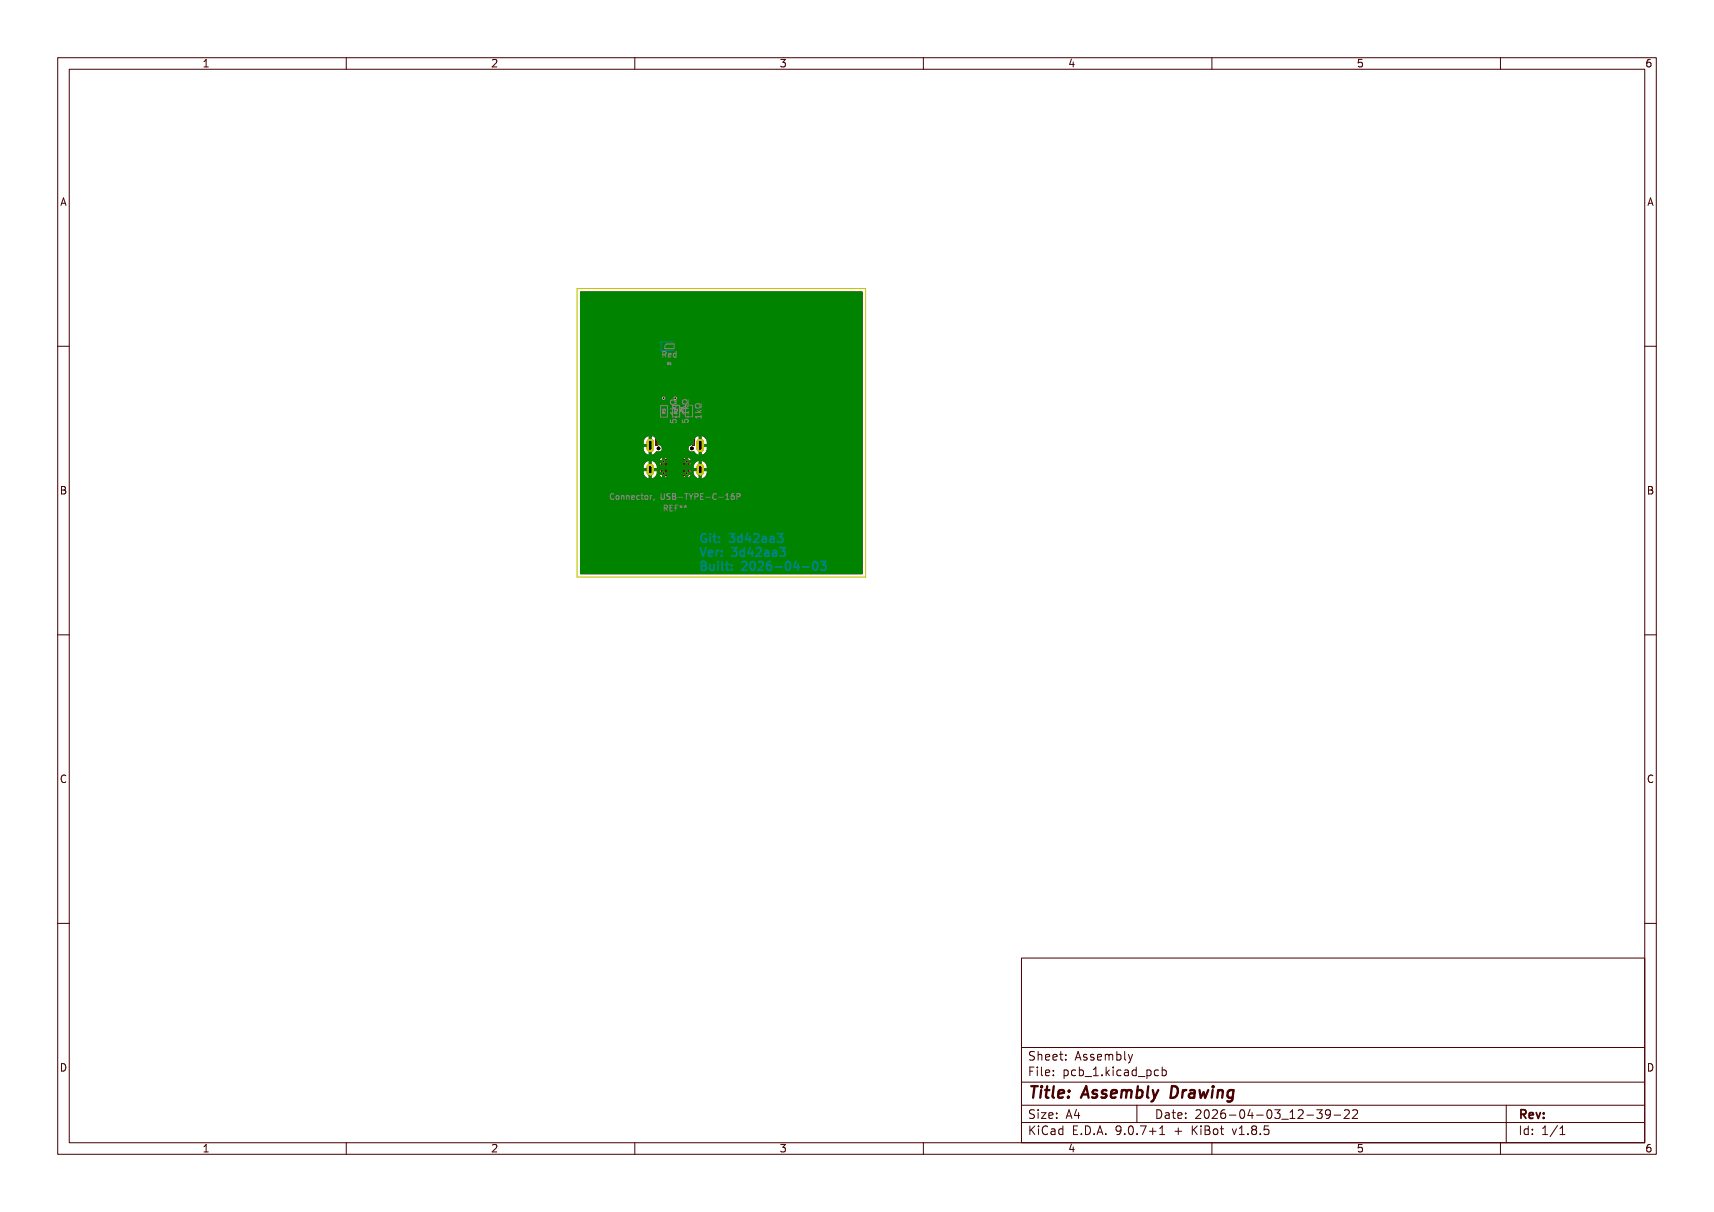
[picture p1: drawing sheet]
<svg xmlns="http://www.w3.org/2000/svg" width="297mm" height="210mm" viewBox="0 0 297 210" stroke-linecap="round" stroke-linejoin="round" font-family="sans-serif">
<g fill="#840000">
<path d="M118.8 71.7l1.1-.1 .2 .3v.6l-.3 .1h-1l-.1-.2z" fill-rule="evenodd"/>
<path d="M118.8 69.9l1.1-.1 .2 .2v.7l-.3 .1h-1l-.1-.2z" fill-rule="evenodd"/>
<path d="M116.5 71.7h1.2l.1 .2v.6l-.2 .2-1-.1-.2-.2z" fill-rule="evenodd"/>
<path d="M116.5 69.9l1.2-.1 .1 .3v.6l-.2 .1h-1l-.2-.2z" fill-rule="evenodd"/>
<path d="M115.6 75.8h.3v1.4h-.3z" fill-rule="evenodd"/>
<path d="M116.6 75.8h.3v1.4h-.3z" fill-rule="evenodd"/>
<path d="M117.1 75.8h.3v1.4h-.3z" fill-rule="evenodd"/>
<path d="M118.1 75.8h.3v1.4h-.3z" fill-rule="evenodd"/>
<path d="M119.1 75.8h.5v1.4h-.5z" fill-rule="evenodd"/>
<path d="M120 75.8h.5v1.4h-.5z" fill-rule="evenodd"/>
<path d="M118.6 75.8h.3v1.4h-.3z" fill-rule="evenodd"/>
<path d="M117.6 75.8h.3v1.4h-.3z" fill-rule="evenodd"/>
<path d="M116.1 75.8h.3v1.4h-.3z" fill-rule="evenodd"/>
<path d="M115.1 75.8h.3v1.4h-.3z" fill-rule="evenodd"/>
<path d="M114.3 75.8h.5v1.4h-.5z" fill-rule="evenodd"/>
<path d="M113.6 75.8h.5v1.4h-.5z" fill-rule="evenodd"/>
</g>
<path d="M112.7 76.7v1M112.7 81v.8" fill="none" stroke="#840000" stroke-width="1.3"/>
<g fill="#840000">
<circle cx="115" cy="80" r=".25"/>
<circle cx="115" cy="82" r=".25"/>
<circle cx="119" cy="80" r=".25"/>
<circle cx="119" cy="82" r=".25"/>
</g>
<path d="M114.6 79.6l.4-.1 4.2 .1 .3 .4-.1 2.2-.4 .3-4.2-.1-.3-.4v-2z" fill-rule="evenodd" fill="#840000"/>
<path d="M121.3 76.7v1M121.3 81v.8" fill="none" stroke="#840000" stroke-width="1.3"/>
<g fill="#840000">
<path d="M114.8 59.6h.8v.8h-.8z" fill-rule="evenodd"/>
<path d="M116.4 59.6h.8v.8h-.8z" fill-rule="evenodd"/>
<path d="M114.4 71.8l1.2-.1 .2 .2-.1 .6-.2 .2h-1l-.1-.2z" fill-rule="evenodd"/>
<path d="M114.4 69.9h1.2l.2 .2-.1 .6-.2 .2h-1l-.1-.3z" fill-rule="evenodd"/>
</g>
<g fill="#840000">
<circle cx="115" cy="69" r=".3"/>
<circle cx="117" cy="69" r=".3"/>
</g>
<path d="M115.2 60v4l-1.4 1.3v11.2M116.8 60v5l.8 .8h1.2l.6 .6v3.9M115 69l.1 1.4M115.1 72.2v.9l.6 .7v2.7M117 69l.1 .1v1.2M117.1 72.2v1.7l1.6 1.6v1M119.4 72.1h.1M119.4 72.1v4.4l-.2 .2v.8l-.5 .5h-3.7l-.2-.2v-1.1l-.2-.2" fill="none" stroke="#840000" stroke-width=".2"/>
<path d="M100.5 50.6h49l-.1 48.9h-48.8l-.1-18.6h11v.2h.9v.5h-.9a1.16 1.16 0 0 0 .9 1.3v-1.1l.2 .2 .3-.2v1.1l.5-.2 .3-.5h.6l.5 .5h.6l.3-.5h2.6l.3 .5h.6l.5-.5h-.5v.5h-.5v-.5h-3.5v.5h-.4v-.5h-1.1l.1-.2h1a.15 .15 0 0 0 .2 .2 .15 .15 0 0 0 .2-.2h3.7a.15 .15 0 0 0 .2 .1 .15 .15 0 0 0 0-.2 .15 .15 0 0 0-.2 .1h-3.7l-.2-.1-.2 .1h-1v-.3h5.9l-.5-.4v.4h-.5v-.4l-.4 .4h-2.6l-.5-.4v.4h-.4v-.4l-.5 .4h-.5v-.1h-.9v-.5h.9v-.2h6.4v.2h.9v.5h-.9a1.16 1.16 0 0 0 .9 1.3v-1.1l.2 .2 .3-.2v1.1a1.16 1.16 0 0 0 .9-1.3h-.9v-.5h.9v-.2a1.15 1.15 0 0 0-.9-1v1l-.2-.2-.3 .2v-1a1.15 1.15 0 0 0-.9 1h-6.4l-.2-.7h.7l.5 .5h.6l.3-.5h2.6l.3 .5h.6l.5-.5h-.5v.5h-.5v-.5h-3.5v.5h-.4v-.5h-1.2l-.4-.2h1.6a.15 .15 0 0 0 .2 .2 .15 .15 0 0 0 .2-.2h3.7a.15 .15 0 0 0 .2 .1 .15 .15 0 0 0 0-.2 .15 .15 0 0 0-.2 .1h-3.7l-.2-.1-.2 .1h-1.6l-.3-.1v1l-.2-.2-.3 .2v-1a1.14 1.14 0 0 0-.9 1h-11v-1.2h19.2l-.5-.4v.4h-.5v-.4l-.4 .4h-2.6l-.5-.4v.4h-.4v-.4l-.5 .4h-13.8v-3.1h11v.3h.9v.5h-.9v.4a1.15 1.15 0 0 0 .9 1v-1l.2 .2 .3-.2v1l.4-.1a.96 .96 0 0 1 1.1-.5l.5 .4h3.9l.7-.5 .3 .2 .4-.1 .4 .4 .5 .2v-1l.2 .2 .3-.2v1a1.19 1.19 0 0 0 .9-1.4h-.9v-.5h.9v-.3a1.15 1.15 0 0 0-.9-1v1l-.2-.2-.3 .2v-1l-.6-.3-.1 1.1-.1 .1-.1-.1-.1-.7-.1-.3v-2.2a.84 .84 0 0 0 .6-.8v-.7l-.3-.5 .3-.5v-.8l-.2-.3-.4-.4v-3l-1-1h-1.2l-.4-.5v-3.8l.3-.5v-.7a.71 .71 0 0 0-.6-.7l-.8 .1a.43 .43 0 0 1-.7-.1h-.1v2l.5-.2 .2 .1v4.3l1.1 1.1 1.2 .1 .3 .2v2.6l-.5 .4-.4-.2-.5-.1v.9l-.3 .1v.3h-3.2l.2 .7-.2 .5v.8l.1 .3 .5 .3 .6 .9v1.1l-.1 .1h-.9l-.2 .4-.1 .7-.1 .1-.1-.1v-1.1l-.7 .3v1l-.2-.2-.3 .2v-1a1.15 1.15 0 0 0-.9 1h-11v-6.5h14.3v-.7h.5v.7h1.6v-.8h-.4l-.4 .3-.4-.2h-1.2l-.5 .2-.1 .5h-13.4v-9.8h13.8l.2 .5 .5 .2v-.7h-14.5v-.6l14.5 .1v-.8a.71 .71 0 0 0-.7 .7h-13.8z" fill-rule="evenodd" fill="#840000"/>
<g fill="#000">
<circle cx="114.1" cy="77.7" r=".3"/>
<circle cx="115" cy="69" r=".15"/>
<circle cx="115" cy="80" r=".15"/>
<circle cx="117" cy="69" r=".15"/>
<circle cx="119" cy="80" r=".15"/>
<circle cx="119.9" cy="77.7" r=".3"/>
<circle cx="115" cy="82" r=".15"/>
<circle cx="119" cy="82" r=".15"/>
</g>
<path d="M112.7 76.6v1.1M121.3 76.6v1.1M112.7 81v.8M121.3 81v.8" fill="none" stroke="#000" stroke-width=".5"/>
<path d="M112.7 76.7v1M112.7 81v.8" fill="none" stroke="#c2c200" stroke-width="1.3"/>
<g fill="#c2c200">
<circle cx="115" cy="80" r=".25"/>
<circle cx="115" cy="82" r=".25"/>
<circle cx="119" cy="80" r=".25"/>
<circle cx="119" cy="82" r=".25"/>
</g>
<path d="M121.3 76.7v1M121.3 81v.8" fill="none" stroke="#c2c200" stroke-width="1.3"/>
<g fill="#000">
<circle cx="114.1" cy="77.7" r=".3"/>
<circle cx="115" cy="80" r=".15"/>
<circle cx="119" cy="80" r=".15"/>
<circle cx="119.9" cy="77.7" r=".3"/>
<circle cx="115" cy="82" r=".15"/>
<circle cx="119" cy="82" r=".15"/>
</g>
<path d="M112.7 76.6v1.1M121.3 76.6v1.1M112.7 81v.8M121.3 81v.8" fill="none" stroke="#000" stroke-width=".5"/>
<g fill="#c2c2c2">
<circle cx="115" cy="69" r=".3"/>
<circle cx="117" cy="69" r=".3"/>
</g>
<g fill="#000">
<circle cx="115" cy="69" r=".15"/>
<circle cx="117" cy="69" r=".15"/>
</g>
<path d="M112.7 76.7v1M112.7 81v.8" fill="none" stroke="#008400" stroke-width="1.3"/>
<g fill="#008400">
<circle cx="115" cy="80" r=".25"/>
<circle cx="115" cy="82" r=".25"/>
<circle cx="119" cy="80" r=".25"/>
<circle cx="119" cy="82" r=".25"/>
</g>
<path d="M121.3 76.7v1M121.3 81v.8" fill="none" stroke="#008400" stroke-width="1.3"/>
<g fill="#008400">
<circle cx="115" cy="69" r=".3"/>
<circle cx="117" cy="69" r=".3"/>
</g>
<path d="M100.5 50.6h49l-.1 48.9h-48.8l-.1-18.6h11v.2h.9v.5h-.9a1.16 1.16 0 0 0 .9 1.3v-1.1l.2 .2 .3-.2v1.1l.5-.2 .3-.5h.6l.5 .5h.6l.3-.5h2.6l.3 .5h.6l.5-.5h-.5v.5h-.5v-.5h-3.5v.5h-.4v-.5h-1.1l.1-.2h1a.15 .15 0 0 0 .2 .2 .15 .15 0 0 0 .2-.2h3.7a.15 .15 0 0 0 .2 .1 .15 .15 0 0 0 0-.2 .15 .15 0 0 0-.2 .1h-3.7l-.2-.1-.2 .1h-1v-.3h5.9l-.5-.4v.4h-.5v-.4l-.4 .4h-2.6l-.5-.4v.4h-.4v-.4l-.5 .4h-.5v-.1h-.9v-.5h.9v-.2h6.4v.2h.9v.5h-.9a1.16 1.16 0 0 0 .9 1.3v-1.1l.2 .2 .3-.2v1.1a1.16 1.16 0 0 0 .9-1.3h-.9v-.5h.9v-.2a1.15 1.15 0 0 0-.9-1v1l-.2-.2-.3 .2v-1a1.15 1.15 0 0 0-.9 1h-6.4l-.2-.7h.7l.5 .5h.6l.3-.5h2.6l.3 .5h.6l.5-.5h-.5v.5h-.5v-.5h-3.5v.5h-.4v-.5h-1.2l-.4-.2h1.6a.15 .15 0 0 0 .2 .2 .15 .15 0 0 0 .2-.2h3.7a.15 .15 0 0 0 .2 .1 .15 .15 0 0 0 0-.2 .15 .15 0 0 0-.2 .1h-3.7l-.2-.1-.2 .1h-1.6l-.3-.1v1l-.2-.2-.3 .2v-1a1.14 1.14 0 0 0-.9 1h-11v-1.2h19.2l-.5-.4v.4h-.5v-.4l-.4 .4h-2.6l-.5-.4v.4h-.4v-.4l-.5 .4h-13.8v-3.1h11v.3h.9v.5h-.9v.4a1.15 1.15 0 0 0 .9 1v-1l.2 .2 .3-.2v1l.6-.4a.39 .39 0 0 1 .7-.1l.4-.3 .1-.4h4.6v.2a.63 .63 0 0 0 1 .4l.3 .4 .5 .2v-1l.2 .2 .3-.2v1a1.19 1.19 0 0 0 .9-1.4h-.9v-.5h.9v-.3a1.15 1.15 0 0 0-.9-1v1l-.2-.2-.3 .2v-1a1.3 1.3 0 0 0-.9 1.5l-.2 .1a.55 .55 0 0 0-.7 .4h-4.6l-.1-.1a.71 .71 0 0 0-.8-.4 1.32 1.32 0 0 0-.9-1.5v1l-.2-.2-.3 .2v-1a1.15 1.15 0 0 0-.9 1h-11z" fill-rule="evenodd" fill="#008400"/>
<g fill="#000">
<circle cx="114.1" cy="77.7" r=".3"/>
<circle cx="115" cy="69" r=".15"/>
<circle cx="115" cy="80" r=".15"/>
<circle cx="117" cy="69" r=".15"/>
<circle cx="119" cy="80" r=".15"/>
<circle cx="119.9" cy="77.7" r=".3"/>
<circle cx="115" cy="82" r=".15"/>
<circle cx="119" cy="82" r=".15"/>
</g>
<path d="M112.7 76.6v1.1M121.3 76.6v1.1M112.7 81v.8M121.3 81v.8" fill="none" stroke="#000" stroke-width=".5"/>
<path d="M112.7 76.7v1M112.7 81v.8" fill="none" stroke="#c2c200" stroke-width="1.3"/>
<g fill="#c2c200">
<circle cx="115" cy="80" r=".25"/>
<circle cx="115" cy="82" r=".25"/>
<circle cx="119" cy="80" r=".25"/>
<circle cx="119" cy="82" r=".25"/>
</g>
<path d="M121.3 76.7v1M121.3 81v.8" fill="none" stroke="#c2c200" stroke-width="1.3"/>
<g fill="#000">
<circle cx="114.1" cy="77.7" r=".3"/>
<circle cx="115" cy="80" r=".15"/>
<circle cx="119" cy="80" r=".15"/>
<circle cx="119.9" cy="77.7" r=".3"/>
<circle cx="115" cy="82" r=".15"/>
<circle cx="119" cy="82" r=".15"/>
</g>
<path d="M112.7 76.6v1.1M121.3 76.6v1.1M112.7 81v.8M121.3 81v.8" fill="none" stroke="#000" stroke-width=".5"/>
<g fill="#c2c2c2">
<circle cx="115" cy="69" r=".3"/>
<circle cx="117" cy="69" r=".3"/>
</g>
<g fill="#000">
<circle cx="115" cy="69" r=".15"/>
<circle cx="117" cy="69" r=".15"/>
</g>
<g fill="none" stroke="#008484" stroke-width=".3">
<path d="M121.3 94.9l.5 1.5 .5-1.5M121.6 97.3h.5l.2 .1v.3l-.2 .3a.4 .4 0 0 1 .3 .4 .4 .4 0 0 1-.3 .4h-.5zM121.6 98h.5M122.3 92.5a.74 .74 0 0 0-.9 .6 .74 .74 0 0 0 .6 .9l.4-.2v-.5h-.3M122.8 95.9l.7-.2-.1-.2-.4-.1-.2 .2v.7h.6M123.1 92.5v.1M123.1 93v1M123.1 97.8v.9l.4 .1 .2-.1M123.6 93h.5M123.7 97.8v1M123.8 92.5v1.3l.3 .2M124.1 95.4v1"/>
<path d="M124.4 97.3v.1M124.4 97.8v1M124.6 95.4l-.3 .1-.2 .2M124.6 93.8v.2M124.6 93v.2M125.1 96.2v.2M125.1 95.5v.1M125.1 97.3v1.3l.2 .2M125.7 97.8h.6M125.9 97.3v1.3l.4 .2M126.3 92.5h1l-.5 .5 .4 .2v.6l-.2 .2h-.4l-.3-.2M126.8 94.9h.9l-.5 .6 .4 .1v.6l-.2 .2h-.4l-.2-.2"/>
<path d="M126.8 98.7v.1M126.8 97.9v.1M128.6 93h-.5l-.3 .3v.4l.2 .2h.6M128.6 92.5v1.5M128.6 97.4l.2-.1h.3l.2 .1 .1 .3-.1 .2-.8 .9h.9M129 95.5l-.4-.1-.3 .3v.4l.1 .2h.6M129 94.9v1.5M129.6 92.4l-.4 1.1h.9M129.9 93v1M130 94.8l-.4 1.1h1M130.2 97.4l.1-.1a.82 .82 0 0 1 .6 .6 .82 .82 0 0 1-.3 .8l-.1 .1a.82 .82 0 0 1-.6-.6 .82 .82 0 0 1 .3-.8zM130.3 95.4v1"/>
<path d="M130.6 92.6l.2-.1h.4l.2 .1 .1 .3-.9 1.1h.9M131.1 95l.5-.1 .2 .1 .1 .3-.9 1.1h.9M131.4 97.4l.2-.1h.4l.2 .1 .1 .3-.1 .2-.9 .9h1M132.1 93h.6l.1 1M132.6 95.5h.5l.1 .9M132.8 93.3l-.5 .1a.29 .29 0 0 0-.3 .3 .29 .29 0 0 0 .3 .3l.5-.1M133.2 95.7l-.5 .1a.29 .29 0 0 0-.2 .3 .29 .29 0 0 0 .2 .3l.5-.1M133.5 93h.6v1M133.6 97.3a.59 .59 0 0 0-.8 .6v.6l.2 .2 .4 .1 .2-.1 .1-.5-.1-.3h-.5l-.3 .3M133.9 95.5h.6l.1 .9M134.1 93.3l-.5 .1a.3 .3 0 0 0-.2 .3 .3 .3 0 0 0 .2 .3l.5-.1M134.3 98.2h1.2"/>
<path d="M134.6 95.7l-.5 .1a.29 .29 0 0 0-.3 .3 .29 .29 0 0 0 .3 .3l.5-.1M134.7 92.5h.9l-.5 .5 .5 .2v.6l-.3 .2h-.4l-.2-.2M135.1 94.9h1l-.5 .6 .4 .1v.6l-.2 .2h-.5l-.2-.2M136.3 97.4l.2-.1a.82 .82 0 0 1 .6 .6 .82 .82 0 0 1-.3 .8l-.2 .1a.81 .81 0 0 1-.3-1.4zM137.9 97.2l-.3 1.1h.9M138.3 97.8v1M139.1 98.2h1.1M141.1 97.4l.1-.1a.82 .82 0 0 1 .6 .6 .82 .82 0 0 1-.3 .8l-.2 .1a.81 .81 0 0 1-.5-.6 .81 .81 0 0 1 .3-.8zM142.2 97.3h.9l-.5 .6 .5 .1v.7l-.3 .1h-.4l-.2-.1"/>
</g>
<path d="M116.8 59.3h-2.3v1.4h2.3" fill="none" stroke="#008484" stroke-width=".17"/>
<g fill="none" stroke="#848484" stroke-width=".17">
<path d="M115.5 59.6h1.3v.8h-1.6v-.5zM114.4 70.3h1.3v2h-1.3zM114.9 61.4h.4l.1-.4-.5-.1v1M115 71.4h-.2v.2h.5M115 70.9v.2l-.2-.2v.3M115 71.4h.1M115 71.4v.2M115 70.9h.1M115 70.9h.3l-.1 .3M115.1 61.4l.3 .5M115.3 71.4l-.3 .1M115.7 62.8a.2 .2 0 0 1 .2 .2 .2 .2 0 0 1-.2 .2z"/>
<path d="M115.8 61.6l.5-.1-.1-.2-.2-.1-.2 .2 .1 .4h.3M116.1 63.2h.2M116.1 62.9h.1M116.2 62.8v.4M116.2 62.8l-.1 .1M116.2 70.8h1M116.2 72.7v.5l.4 .1v-.5l.5-.1 .1 .2-.1 .4M116.5 70.4l.4 .4M116.5 70.2h1.3v2h-1.3zM117 70.8l-.1 .3M117 70.8l.4 .4v-.4M117.1 72.3h.1z"/>
<path d="M117.1 71.6v-.2l-.2-.1v.3h.5M117.1 60.9v1M117.1 61.3l-.2-.1-.2 .2 .1 .4h.3M117.2 71.5h-1l.3 .3M117.2 69.3v.2h-.2a.43 .43 0 0 0-.6-.2 .43 .43 0 0 0-.2 .6l.5 .2 .5-.3v.3M117.2 71.3v.5M117.2 70.4l-.4 .3M117.4 71.3l-.3 .2M118.2 71.3v-.3h-.2l-.1 .3h.5M118.2 72.7v.5h.5v-.5h.4l.1 .1-.1 .4M118.2 70.8h1M118.4 71l-.2 .1"/>
<path d="M118.4 70.5v.3M118.4 70.7h-.5l.2 .1M118.6 70.4l.4 .4M118.8 70.2h1.2v2h-1.2zM119.1 72.2h.1zM119.2 69.3v.2h-.1a.43 .43 0 0 0-.6-.2 .43 .43 0 0 0-.2 .6l.5 .1 .4-.2v.2M119.2 71.2v.6M119.2 71.5h-1l.3 .3M119.2 70.4l-.3 .3M120.5 71.5h1M120.8 71.1l.4 .4M121.5 70v.2h-.2a.43 .43 0 0 0-.6-.2 .43 .43 0 0 0-.2 .6l.5 .1 .5-.2v.2"/>
<path d="M121.5 71.9v.6M121.5 72.2h-1l.3 .3M121.5 71.1l-.4 .3M106.4 85.6a.44 .44 0 0 0-.7 .4 .44 .44 0 0 0 .7 .4M106.8 85.9h.3l.2 .2v.2l-.2 .2-.4-.2zM107.7 86l.4-.1v.6M107.7 85.9v.6M108.6 86l.4-.1v.6M108.6 85.9v.6M109.5 86.2l.4-.1v-.2h-.3l-.1 .1v.5h.4M110.8 85.9h-.3l-.2 .2 .1 .4h.4M111.1 85.9h.4"/>
<path d="M111.2 85.5v.9l.3 .1M111.8 86l.1-.1 .3 .1v.5l-.4-.1zM112.7 85.9v.6M113 85.9l-.3 .2M113.4 86.5l-.1 .2M114.5 85.5v.8l.2 .2 .4-.2v-.8M115.1 88.1l.5-.1v-.4l-.5-.1v1M115.3 88.1l.4 .4M116.1 88h.3M116.1 85.6l-.4-.1-.2 .2 .1 .3 .5 .2v.2l-.6 .1M116.5 85.5h.4l.2 .2-.2 .3 .2 .1v.2l-.2 .2h-.4zM116.5 86h.4"/>
<path d="M116.6 87.5h-.5v1h.5M117 88h.3M117.5 87.5h-.5v1M117.5 86.2h.8M117.8 87.7l.2 .1M118 87.5v.3M118 87.8l-.1 .2M118 87.8l.1 .2M118.2 87.7l-.2 .1M118.5 87.7l.3 .1M118.6 85.5h.6M118.8 87.5v.3"/>
<path d="M118.8 87.8l-.2 .2M118.8 87.8l.1 .2M118.9 85.5v1M119 87.7l-.2 .1M119.4 85.5l.3 .6M119.7 86.1v.4M120.1 85.5l-.4 .6M120.4 86.1l.5-.1v-.4l-.5-.1v1M121.4 86h.3M121.9 85.5h-.5v1h.5M122.3 86.2h.8M124.1 85.6a.44 .44 0 0 0-.6 .4 .44 .44 0 0 0 .6 .4"/>
<path d="M124.5 86.2h.8M125.7 86.5h.6M125.7 85.8l.3-.3v1M127.2 85.5l-.3 .1-.2 .2v.5l.2 .2 .3-.1v-.4l-.3-.1-.2 .2M127.7 86.1l.5-.1v-.4l-.5-.1v1"/>
</g>
<path d="M100 50h50v50h-50z" fill="none" stroke="#c2c200" stroke-width=".17"/>
<g fill="none" stroke="#480000" stroke-width=".17">
<path d="M10 10h277v190h-277zM12 12h273v186h-273zM35.3 11.6h.8M35.3 10.7l.4-.4v1.3M60 10v2M85.3 10.4l.5-.1 .3 .4-.8 .9h.8M110 10v2M135.3 10.3h.8l-.4 .5 .3 .1v.6l-.2 .1-.5-.1M160 10v2M185.7 10.2l-.4 1h.9M186 10.7v.9M210 10v2"/>
<path d="M236 10.3h-.6l-.1 .6 .2-.1 .5 .1 .1 .1-.1 .5-.2 .1-.5-.1M260 10v2M286 10.3l-.4 .1a.87 .87 0 0 0 0 1.2l.4-.1 .1-.5-.3-.2-.3 .1-.2 .1M10.6 35.6l.4-1.3 .4 1.3M10.7 35.2h.6M285.6 35.6l.4-1.3 .4 1.3M285.7 35.2h.6M10 60h2M285 60h2M10.7 84.3l.6 .1v.3l-.2 .2a.35 .35 0 0 1 .3 .3 .35 .35 0 0 1-.2 .4h-.5zM10.7 84.9h.4M285.7 84.3l.6 .1v.3l-.2 .2a.35 .35 0 0 1 .3 .3 .35 .35 0 0 1-.2 .4h-.5z"/>
<path d="M285.7 84.9h.4M10 110h2M285 110h2M11.4 134.4a.62 .62 0 0 0-.9 .5 .62 .62 0 0 0 .7 .7l.2-.1M286.4 134.4a.62 .62 0 0 0-.9 .5 .62 .62 0 0 0 .7 .7l.2-.1M10 160h2M285 160h2M177 166h108v32h-108zM10.7 184.3a.66 .66 0 0 1 .7 .6 .66 .66 0 0 1-.7 .7zM35.3 198.7l.4-.4v1.3M35.3 199.6h.8M60 198v2"/>
<path d="M85.3 198.4l.5-.1 .3 .4-.8 .9h.8M110 198v2M135.3 198.3h.8l-.4 .5 .3 .1v.6l-.2 .1-.5-.1M160 198v2M177 194.5h108M177 191.5h108M177 187.5h108M177 181.5h108M178.5 195.1v1.5M178.5 185.6h.5M178.7 195.7l.6 .9M179.2 184.9h-.7v1.5"/>
<path d="M179.2 192.4l-.5-.1-.2 .1v.5l.6 .3 .1 .3-.2 .3-.6-.1M179.2 182.3l-.5-.1-.2 .1v.5l.6 .3 .1 .3-.2 .3-.6-.1M179.3 195.1l-.8 .9M179.7 184.9v.1M179.7 185.4v1M179.9 182.2v1.5M179.9 192.3v.1M179.9 192.8v1M179.9 182.8l.2-.1 .4 .1v.9M180 195.1v.1M180 195.6v1M180.5 192.8h.7l-.7 1h.7"/>
<path d="M180.5 184.9v1.3l.2 .2M181.2 185.9l.7-.2-.1-.2-.4-.1-.2 .2v.7h.6M181.2 183.2l.7-.1-.1-.3-.4-.1-.2 .2v.7h.6M181.5 195.2a.6 .6 0 0 0-.7 0 .6 .6 0 0 0-.2 .8 .56 .56 0 0 0 .3 .5 .56 .56 0 0 0 .6 0M181.7 193.3l.8-.1-.1-.3-.4-.1-.3 .2 .1 .7h.6M182.2 195.7h.5l.1 .9M182.5 183.2l.7-.1-.1-.3-.4-.1-.2 .2v.7h.6M182.5 186.3v.1M182.5 185.5v.1M182.8 196h-.5a.29 .29 0 0 0-.2 .3 .29 .29 0 0 0 .2 .3l.5-.1M183.1 193.7v.1M183.1 192.9v.1"/>
<path d="M183.6 182.7h.6M183.8 182.2v1.3l.4 .2M184.2 195.7l-.5-.1-.2 .3v.4l.1 .2h.6M184.2 195.1v1.5M184.4 185.5l.4-.1 .3 .3v.4l-.1 .2h-.6M184.4 185.4v1.5M184.7 183.6v.1M184.7 182.8v.1M184.7 193.8l.5-1.5 .5 1.5M184.9 193.4h.7M185.7 198.2l-.4 1h.9M186 198.7v.9"/>
<path d="M186 195.8h.5M186.3 183.7l.5-1.5 .5 1.5M186.4 185.5l-.4-.1-.3 .3v.4l.1 .2h.6M186.5 183.3h.7M186.5 192.2l-.3 1.1h.9M186.7 195.1h-.7v1.5h.7M186.9 192.8v1M187 185.5l.5-.1 .2 .3v.4l-.1 .2h-.6M187 184.9v1.5M187.4 196.5v.1M188 186.5h1.2M188.1 195.1a.76 .76 0 0 1 .9 .7 .76 .76 0 0 1-.9 .8z"/>
<path d="M188.3 182.8l-.3-.1-.3 .2 .1 .2 .5 .2v.3h-.6M189.5 186.4h.8M189.5 185.3l.4-.4v1.5M189.5 182.8l-.3-.1-.2 .2v.2l.5 .2v.3h-.5M189.6 196.5v.1M190.1 196.6l.5-1.5 .5 1.5M190.2 183.2l.7-.1-.1-.3-.4-.1-.2 .2v.7h.6M190.2 196.2h.8M191 186.3v.1M191.5 182.8l.5-.1 .2 .2M191.5 182.7v1M191.6 196.5v.1"/>
<path d="M191.7 184.9v1.5M191.8 185.8l.4 .6M192.2 182.9l.2-.2 .3 .1 .1 .9M192.2 182.9v.8M192.2 185.4l-.5 .6M192.9 184.9v.1M192.9 185.4v1M193.5 182.8l.5-.1 .2 .3v.4l-.1 .2h-.6M193.5 182.2v1.5M194.2 195.7l-.2 .3h-.3l-.3-.3 .1-.5 .5-.1 .2 .1a.99 .99 0 0 1-.4 1.4h-.3M194.2 185.5l-.4-.1-.3 .3v.4l.2 .2h.5M194.9 185.5h.6v.9"/>
<path d="M194.9 196.5v.1M194.9 182.2v1.3l.2 .2M195.5 185.7l-.5 .1a.29 .29 0 0 0-.2 .3 .29 .29 0 0 0 .2 .3l.5-.1M195.5 182.7l.4 1M195.7 195.2l.2-.1a.81 .81 0 0 1 .6 .6 .81 .81 0 0 1-.3 .8l-.2 .1a.81 .81 0 0 1-.3-1.4zM195.9 183.7l-.2 .4-.2 .1M196.2 182.7l-.3 1M196.9 185.5l-.4-.1-.3 .3v.4l.1 .2h.6M196.9 184.9v1.5M197 191.5v3M197 196.5v.1M197.2 186.5h1.2"/>
<path d="M197.6 195.1h1l-.6 1.5M198.7 185.5l.5-.1 .3 .3v.4l-.2 .2h-.6M198.7 185.4v1.5M199.2 196h1.1M199.7 195.4v1.2M200.5 192.3a.76 .76 0 0 1 .8 .7 .76 .76 0 0 1-.8 .8zM200.7 185.5l-.4-.1-.3 .3v.4l.2 .2h.5M201 195.5l.4-.4v1.5M201 196.6h.8M201.4 185.5l.4-.1 .3 .3v.4l-.1 .2h-.6M201.4 184.9v1.5M202 192.9h.5l.1 .9"/>
<path d="M202.6 193.2h-.5a.29 .29 0 0 0-.2 .3 .29 .29 0 0 0 .2 .3l.5-.1M203.1 192.8h.6M203.3 192.3v1.3l.4 .2M203.6 196h1.1M204.1 193.3l.7-.1-.1-.3-.4-.1-.2 .2 .1 .7h.5M204.2 195.4v1.2M205.5 193.7v.1M205.5 192.9v.1M206.6 195.1v1.5M206.8 195.7l.7 .9M207.2 192.4l.3-.1h.3l.2 .1 .1 .3-.1 .2-.8 .9h.9M207.5 195.1l-.9 .9"/>
<path d="M208.1 195.1v.1M208.1 195.6v1M208.8 195.1h.5l.2 .1 .1 .3-.3 .3a.4 .4 0 0 1 .4 .4 .4 .4 0 0 1-.3 .4h-.6zM208.8 195.8h.5M208.9 192.4l.1-.1a.82 .82 0 0 1 .6 .6 .82 .82 0 0 1-.3 .8l-.1 .1a.81 .81 0 0 1-.6-.6 .81 .81 0 0 1 .3-.8zM210 198v2M210.1 192.4l.2-.1h.4l.2 .1 .1 .3-1 1.1h1M210.4 195.7l.3-.1 .3 .3v.4l-.3 .3-.3-.1-.2-.2v-.4zM211.5 195.6h.5M211.7 195.1v1.3l.3 .2M212.2 192.3a.6 .6 0 0 0-.7 .6v.6l.2 .2 .4 .1 .2-.1 .1-.5-.2-.3h-.4l-.3 .3M213 193.2h1.2"/>
<path d="M213.5 195.6l.4 1 .3-1M214.7 196.6h.9M214.7 195.5l.5-.4v1.5M215 192.4l.2-.1a.82 .82 0 0 1 .6 .6 .82 .82 0 0 1-.3 .8l-.2 .1a.81 .81 0 0 1-.3-1.4zM216.2 196.5v.1M216.6 192.2l-.4 1.1h1M217 192.8v1M217.2 195.7l-.3 .3v.3l.3 .3h.3l.2-.3v-.3l-.2-.3M217.2 195.7l-.3-.3 .3-.3h.3l.2 .3-.2 .3M217.2 195.7h.3M217.7 193.2h1.2M218.4 196.5v.1"/>
<path d="M219.7 192.4l.2-.1a.82 .82 0 0 1 .6 .6 .82 .82 0 0 1-.3 .8l-.2 .1a.81 .81 0 0 1-.3-1.4zM219.8 195.1h-.7l-.1 .7 .2-.1h.5l.2 .3-.1 .5-.2 .1h-.4l-.2-.1M220.9 192.3h.9l-.5 .6 .4 .1v.7l-.2 .1h-.4l-.2-.1M222.1 193.9h1.1M223.5 193.8h.9M223.5 192.7l.5-.4v1.5M225 192.4l.2-.1h.3l.2 .1 .1 .3-.9 1.1h.9M226.5 193.2h1.1M228.2 192.3h.9l-.5 .6 .4 .1v.7l-.2 .1h-.4l-.2-.1M230.5 192.9l-.3 .3h-.2l-.3-.3v-.3l.1-.2 .4-.1 .3 .1a.99 .99 0 0 1-.4 1.4h-.3M231.2 193.2h1.1M233 192.4l.2-.1h.3l.2 .1 .1 .3-.9 1.1h.9"/>
<path d="M234.4 192.4l.2-.1h.4l.2 .1v.3l-.9 1.1h.9M236 198.3h-.6l-.1 .6 .2-.1 .5 .1 .1 .1-.1 .5-.2 .1-.5-.1M260 198v2M261 191.5v6.5M263.5 195.1v1.5M264.8 195.7l-.4-.1-.3 .3v.4l.1 .2h.6M264.8 195.1v1.5M265.5 196.5v.1M265.5 195.7v.1M267.3 196.6h.9M267.3 195.5l.4-.4v1.5M269.9 195l-1.3 2"/>
<path d="M270.3 196.6h.9M270.3 195.5l.4-.4v1.5M285.7 184.3a.66 .66 0 0 1 .7 .6 .66 .66 0 0 1-.7 .7zM286 198.3l-.4 .1a.87 .87 0 0 0 0 1.2l.4-.1 .1-.5-.3-.2-.3 .1-.2 .1"/>
</g>
<path d="M263.6 193.1l.7-.1 .1-.2-.1-.4-.2-.1h-.5v1.5M263.9 193.1l.5 .7M265 193.3l.7-.2-.1-.2-.4-.1-.2 .2 .1 .7h.5M266.2 192.8l.4 1 .3-1M267.5 193.6v.2M267.5 192.9v.1" fill="none" stroke="#480000" stroke-width=".3"/>
<g fill="none" stroke="#480000" stroke-width=".4">
<path d="M178.7 188.2h1.1M179.3 188.2l-.3 2M180.4 188.9l-.1 1.3M180.5 188.2l-.1 .1 .1 .1M180.5 188.2l.1 .1-.1 .1M180.5 188.2v.2M181.1 188.9h.7M181.5 188.2l-.3 1.7 .1 .2 .4 .1M182.6 188.2l-.2 1.7 .2 .3M183.4 189.5l1-.1-.1-.4-.2-.1-.5 .1-.3 .9 .3 .3 .6-.1M185.1 190l.1 .1-.1 .1M185.1 190l-.1 .1 .1 .1"/>
<path d="M185.1 190v.2M185.3 189l-.1 .2M185.3 189v.1l-.1 .1M185.3 189l-.1 .1v.1M187.3 190.2l.9-2 .4 2M187.6 189.6h.9M190.1 189a.49 .49 0 0 0-.8 .3l.1 .1 .6 .2 .1 .3-.3 .3-.6-.1M191.7 189a.49 .49 0 0 0-.8 .3l.1 .1 .7 .2v.3l-.3 .3-.6-.1M192.5 189.5l1-.1v-.4l-.2-.1-.6 .1-.2 .9 .2 .3 .6-.1M194.4 189.1a.49 .49 0 0 1 .8 .1M194.4 188.9l-.1 1.3M195.2 189.2a.5 .5 0 0 1 .8-.2v1.2"/>
<path d="M195.2 189.2l-.1 1M197.1 189l.2-.1 .5 .1 .2 .3-.1 .5a.66 .66 0 0 1-1 .3M197.2 188.2l-.3 2M199 188.2l-.2 1.7 .2 .3M199.8 188.9l.3 1.3M200.1 190.2l-.3 .5-.3 .2M200.7 188.9l-.6 1.3M203.1 188.2h.5a1.02 1.02 0 0 1 .2 1.7l-.5 .3h-.5zM205 188.9l-.2 1.3M205.6 188.9l-.4 .1-.3 .3M206.2 189l.2-.1 .6 .1-.1 1.2M207 189.4h-.7a.4 .4 0 0 0-.3 .4 .4 .4 0 0 0 .3 .4l.6-.1"/>
<path d="M207.8 188.9l.3 1.3 .5-.9 .2 .9 .6-1.3M210.1 188.9l-.1 1.3M210.2 188.2l-.1 .1 .1 .1M210.2 188.2l.1 .1-.1 .1M210.2 188.2v.2M211.1 189.1a.49 .49 0 0 1 .8 .1l-.1 1M211.1 188.9l-.2 1.3M213.7 189a.66 .66 0 0 0-.9 .3l-.1 .5 .1 .3 .2 .1 .6-.1M213.8 188.9l-.2 1.6a.6 .6 0 0 1-.9 .3"/>
</g>
<text font-size="2.7" fill="#fff" x="178" y="190.3">Title: Assembly Drawing</text>
<g font-size="2" fill="#fff">
<text x="121" y="94.2">Git: 3d42aa3</text>
<text x="121" y="99">Built: 2026-04-03</text>
<text x="121" y="96.6">Ver: 3d42aa3</text>
<text x="178" y="183.8">Sheet: Assembly</text>
<text x="178" y="186.5">File: pcb_1.kicad_pcb</text>
<text x="178" y="193.9">Size: A4</text>
<text x="178" y="196.7">KiCad E.D.A. 9.0.7+1 + KiBot v1.8.5</text>
<text x="200" y="193.9">Date: 2026-04-03_12-39-22</text>
<text x="263" y="196.7">Id: 1/1</text>
<text x="263" y="193.9">Rev:</text>
</g>
<g font-size="1.7" fill="#fff">
<text x="35" y="11.6">1</text>
<text x="85" y="11.6">2</text>
<text x="135" y="11.6">3</text>
<text x="185" y="11.6">4</text>
<text x="235" y="11.6">5</text>
<text x="285" y="11.6">6</text>
<text x="10.5" y="35.6">A</text>
<text x="285.5" y="35.6">A</text>
<text x="10.5" y="85.6">B</text>
<text x="285.5" y="85.6">B</text>
<text x="10.5" y="135.6">C</text>
<text x="285.5" y="135.6">C</text>
<text x="10.5" y="185.6">D</text>
<text x="285.5" y="185.6">D</text>
<text x="35" y="199.7">1</text>
<text x="85" y="199.7">2</text>
<text x="135" y="199.7">3</text>
<text x="185" y="199.7">4</text>
<text x="235" y="199.7">5</text>
<text x="285" y="199.7">6</text>
</g>
<g font-size="1.3" fill="#fff">
<text x="114.8" y="61.9">Red</text>
<text x="117.2" y="73.3" transform="rotate(-90 117.2 73.3)">5.1kΩ</text>
<text x="119.3" y="73.2" transform="rotate(-90 119.3 73.2)">5.1kΩ</text>
<text x="121.5" y="72.4" transform="rotate(-90 121.5 72.4)">1kΩ</text>
<text x="107" y="86.6">Connector, USB-TYPE-C-16P</text>
<text x="115" y="88.6">REF**</text>
</g>
<g font-size=".7" fill="#fff">
<text x="115.3" y="71.7" transform="rotate(-90 115.3 71.7)">R3</text>
<text x="117.4" y="71.6" transform="rotate(-90 117.4 71.6)">R2</text>
<text x="118.4" y="71.3" transform="rotate(-90 118.4 71.3)">R1</text>
</g>
<text font-size=".5" fill="#fff" x="115.7" y="63.2">D1</text>
</svg>
